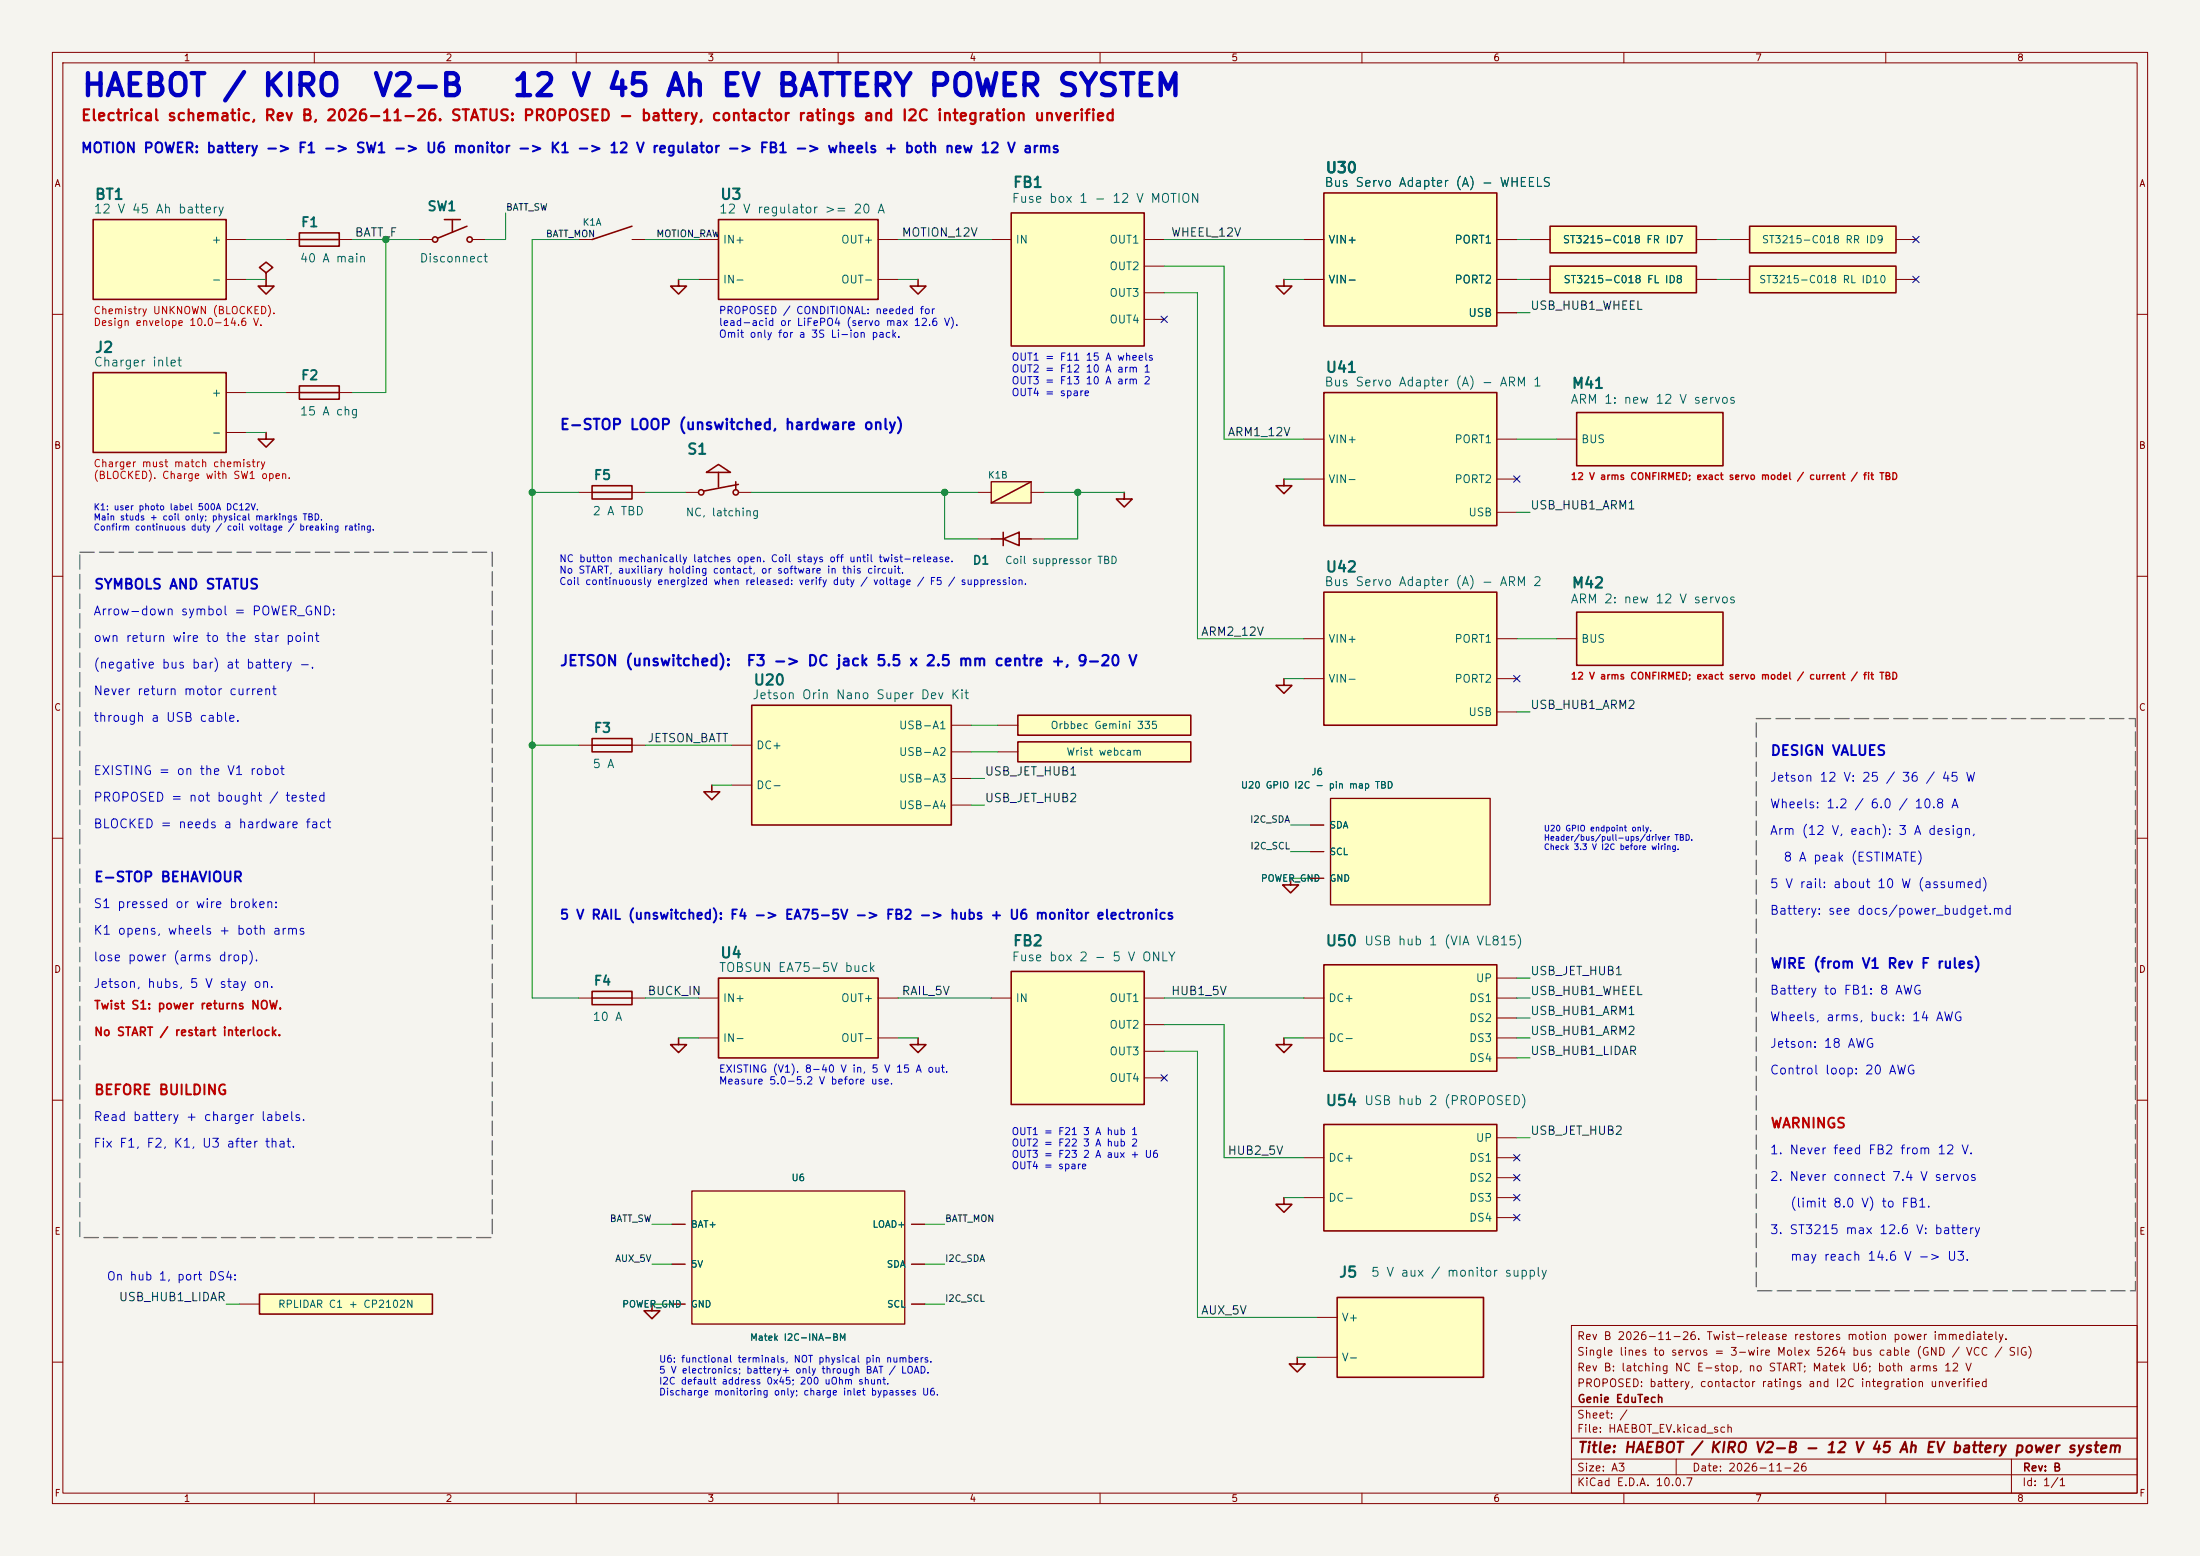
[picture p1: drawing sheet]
<svg xmlns="http://www.w3.org/2000/svg" width="420mm" height="297mm" viewBox="0 0 420 297" stroke-linecap="round" stroke-linejoin="round" font-family="sans-serif">
<path d="M0 0h420v297h-420z" fill="#f5f4ef" stroke="#f5f4ef" stroke-width=".19"/>
<g fill="none" stroke="#840000" stroke-width=".19">
<path d="M10 10h400v277h-400zM12 12h396v273h-396zM60 10v2M110 10v2M160 10v2M210 10v2M260 10v2M310 10v2M360 10v2M80 45.7h2.5M90.2 45.7h2.5M10 60h2"/>
<path d="M54.6 74.9h2.5M64.8 74.9h2.5M408 60h2M10 110h2M408 110h2M10 160h2M408 160h2M10 210h2M408 210h2M300 253h108v32h-108zM10 260h2M300 278.5h108"/>
<path d="M300 274.5h108M300 268.5h108M320 278.5v3M384 278.5v6.5M408 260h2M60 285v2M110 285v2M160 285v2M210 285v2M260 285v2M300 281.5h108M310 285v2"/>
<path d="M360 285v2"/>
</g>
<g fill="none" stroke="#840000" stroke-width=".3">
<path d="M84.8 41.9h3.1M86.4 41.9v2.4M89.2 43.2l-5.6 2.3M57.1 73.7h7.7v2.5h-7.7zM57.1 74.9h7.7M50.8 82.6v1.2h1.5l-1.5 1.5-1.5-1.5h1.5M245.1 228.6v1.3h1.5l-1.5 1.5-1.5-1.5h1.5"/>
<circle cx="83.1" cy="45.7" r=".51"/>
<circle cx="89.7" cy="45.7" r=".51"/>
</g>
<path d="M143.5 134.6h38.1v22.9h-38.1z" fill="#ffffc2"/>
<path d="M143.5 134.6h38.1v22.9h-38.1z" fill="none" stroke="#840000" stroke-width=".3"/>
<path d="M181.6 138.4h3.8M139.7 142.2h3.8M139.7 149.9h3.8M181.6 143.5h3.8M181.6 148.6h3.8M181.6 153.7h3.8" fill="none" stroke="#840000" stroke-width=".19"/>
<path d="M137.2 41.9h30.4v15.3h-30.4z" fill="#ffffc2"/>
<g fill="none" stroke="#840000" stroke-width=".3">
<path d="M137.2 41.9h30.4v15.3h-30.4zM134.9 90.2l2.3-1.6 2.2 1.6zM137.2 90.2v2.8M140.5 91.9v1.6M141 92.5l-6.6 1.2"/>
<circle cx="133.9" cy="94" r=".51"/>
<circle cx="140.5" cy="94" r=".51"/>
</g>
<path d="M133.3 45.7h3.9M133.3 53.3h3.9M167.6 45.7h3.8M167.6 53.3h3.8M130.8 94h2.5M141 94h2.5" fill="none" stroke="#840000" stroke-width=".19"/>
<path d="M17.8 41.9h25.4v15.3h-25.4z" fill="#ffffc2"/>
<path d="M17.8 41.9h25.4v15.3h-25.4z" fill="none" stroke="#840000" stroke-width=".3"/>
<path d="M43.2 45.7h3.8M43.2 53.3h3.8" fill="none" stroke="#840000" stroke-width=".19"/>
<path d="M252.7 214.6h33v20.3h-33z" fill="#ffffc2"/>
<path d="M252.7 214.6h33v20.3h-33z" fill="none" stroke="#840000" stroke-width=".3"/>
<path d="M285.7 217.2h3.9M248.9 221h3.8M248.9 228.6h3.8M285.7 221h3.9M285.7 228.6h3.9M285.7 224.8h3.9M285.7 232.4h3.9" fill="none" stroke="#840000" stroke-width=".19"/>
<path d="M301 116.8h27.9v10.2h-27.9z" fill="#ffffc2"/>
<path d="M301 116.8h27.9v10.2h-27.9z" fill="none" stroke="#840000" stroke-width=".3"/>
<path d="M297.2 121.9h3.8" fill="none" stroke="#840000" stroke-width=".19"/>
<path d="M334 43.2h27.9v5.1h-27.9z" fill="#ffffc2"/>
<path d="M334 43.2h27.9v5.1h-27.9z" fill="none" stroke="#840000" stroke-width=".3"/>
<path d="M330.2 45.7h3.8M361.9 45.7h3.9" fill="none" stroke="#840000" stroke-width=".19"/>
<path d="M132.1 227.3h40.6v25.4h-40.6z" fill="#ffffc2"/>
<path d="M132.1 227.3h40.6v25.4h-40.6z" fill="none" stroke="#840000" stroke-width=".25"/>
<path d="M128.3 233.7h2.5M174 233.7h2.5M128.3 248.9h2.5M128.3 241.3h2.5M174 248.9h2.5M174 241.3h2.5" fill="none" stroke="#840000" stroke-width=".19"/>
<path d="M137.2 186.7h30.4v15.2h-30.4z" fill="#ffffc2"/>
<path d="M50.8 52.1l1.3-1-1.3-1.1-1.3 1.1 1.3 1v1.2M113 141h7.6v2.5h-7.6zM113 142.2h7.6M113 189.2h7.6v2.6h-7.6zM113 190.5h7.6M129.5 198.1v1.3h1.6l-1.6 1.5-1.5-1.5h1.5M137.2 186.7h30.4v15.2h-30.4zM247.6 259.1v1.2h1.6l-1.6 1.6-1.5-1.6h1.5" fill="none" stroke="#840000" stroke-width=".3"/>
<path d="M110.5 142.2h2.5M120.6 142.2h2.6M110.5 190.5h2.5M120.6 190.5h2.6M133.3 190.5h3.9M133.3 198.1h3.9M167.6 190.5h3.8M167.6 198.1h3.8" fill="none" stroke="#840000" stroke-width=".19"/>
<path d="M193 185.4h25.4v25.4h-25.4z" fill="#ffffc2"/>
<path d="M193 185.4h25.4v25.4h-25.4z" fill="none" stroke="#840000" stroke-width=".3"/>
<path d="M189.2 190.5h3.8M218.4 190.5h3.8M218.4 195.6h3.8M218.4 200.7h3.8M218.4 205.7h3.8" fill="none" stroke="#840000" stroke-width=".19"/>
<path d="M301 78.7h27.9v10.2h-27.9z" fill="#ffffc2"/>
<path d="M301 78.7h27.9v10.2h-27.9zM124.5 248.9v1.3h1.5l-1.5 1.5-1.6-1.5h1.6" fill="none" stroke="#840000" stroke-width=".3"/>
<path d="M297.2 83.8h3.8" fill="none" stroke="#840000" stroke-width=".19"/>
<path d="M255.3 247.6h27.9v15.3h-27.9z" fill="#ffffc2"/>
<path d="M175.3 53.3v1.3h1.5l-1.5 1.5-1.6-1.5h1.6M255.3 247.6h27.9v15.3h-27.9z" fill="none" stroke="#840000" stroke-width=".3"/>
<path d="M251.5 251.5h3.8M251.5 259.1h3.8" fill="none" stroke="#840000" stroke-width=".19"/>
<path d="M193 40.6h25.4v25.4h-25.4z" fill="#ffffc2"/>
<path d="M193 40.6h25.4v25.4h-25.4zM175.3 198.1v1.3h1.5l-1.5 1.5-1.6-1.5h1.6" fill="none" stroke="#840000" stroke-width=".3"/>
<path d="M189.2 45.7h3.8M218.4 45.7h3.8M218.4 50.8h3.8M218.4 55.9h3.8M218.4 61h3.8" fill="none" stroke="#840000" stroke-width=".19"/>
<path d="M252.7 36.8h33v25.4h-33z" fill="#ffffc2"/>
<path d="M252.7 36.8h33v25.4h-33zM245.1 53.3v1.3h1.5l-1.5 1.5-1.5-1.5h1.5" fill="none" stroke="#840000" stroke-width=".3"/>
<path d="M248.9 45.7h3.8M248.9 53.3h3.8M285.7 45.7h3.9M285.7 53.3h3.9M285.7 59.7h3.9" fill="none" stroke="#840000" stroke-width=".19"/>
<path d="M295.9 50.8h27.9v5.1h-27.9z" fill="#ffffc2"/>
<path d="M295.9 50.8h27.9v5.1h-27.9z" fill="none" stroke="#840000" stroke-width=".3"/>
<path d="M292.1 53.3h3.8M323.8 53.3h3.9" fill="none" stroke="#840000" stroke-width=".19"/>
<path d="M189.2 92h7.6v4h-7.6z" fill="#ffffc2"/>
<path d="M189.2 92h7.6v4h-7.6z" fill="none" stroke="#840000" stroke-width=".25"/>
<path d="M196.8 92l-7.6 4M189.2 102.9h2.3M191.5 102.9l3.1-1.3v2.5zM191.5 101.6v2.5M194.6 102.9h2.2" fill="none" stroke="#840000" stroke-width=".3"/>
<path d="M186.7 94h2.5M196.8 94h2.6M186.7 102.9h2.5M196.8 102.9h2.6" fill="none" stroke="#840000" stroke-width=".19"/>
<path d="M295.9 43.2h27.9v5.1h-27.9z" fill="#ffffc2"/>
<path d="M295.9 43.2h27.9v5.1h-27.9zM214.6 94v1.3h1.6l-1.6 1.5-1.5-1.5h1.5" fill="none" stroke="#840000" stroke-width=".3"/>
<path d="M292.1 45.7h3.8M323.8 45.7h3.9" fill="none" stroke="#840000" stroke-width=".19"/>
<path d="M252.7 74.9h33v25.4h-33z" fill="#ffffc2"/>
<path d="M252.7 74.9h33v25.4h-33zM245.1 91.4v1.3h1.5l-1.5 1.5-1.5-1.5h1.5" fill="none" stroke="#840000" stroke-width=".3"/>
<path d="M248.9 83.8h3.8M248.9 91.4h3.8M285.7 83.8h3.9M285.7 91.4h3.9M285.7 97.8h3.9" fill="none" stroke="#840000" stroke-width=".19"/>
<path d="M252.7 113h33v25.4h-33z" fill="#ffffc2"/>
<path d="M252.7 113h33v25.4h-33zM245.1 129.5v1.3h1.5l-1.5 1.5-1.5-1.5h1.5" fill="none" stroke="#840000" stroke-width=".3"/>
<path d="M248.9 121.9h3.8M248.9 129.5h3.8M285.7 121.9h3.9M285.7 129.5h3.9M285.7 135.9h3.9" fill="none" stroke="#840000" stroke-width=".19"/>
<path d="M334 50.8h27.9v5.1h-27.9z" fill="#ffffc2"/>
<path d="M334 50.8h27.9v5.1h-27.9z" fill="none" stroke="#840000" stroke-width=".3"/>
<path d="M330.2 53.3h3.8M361.9 53.3h3.9" fill="none" stroke="#840000" stroke-width=".19"/>
<path d="M252.7 184.2h33v20.3h-33z" fill="#ffffc2"/>
<path d="M252.7 184.2h33v20.3h-33z" fill="none" stroke="#840000" stroke-width=".3"/>
<path d="M248.9 190.5h3.8M248.9 198.1h3.8M285.7 190.5h3.9M285.7 198.1h3.9M285.7 186.7h3.9M285.7 194.3h3.9M285.7 201.9h3.9" fill="none" stroke="#840000" stroke-width=".19"/>
<path d="M194.3 136.5h33v3.8h-33z" fill="#ffffc2"/>
<path d="M194.3 136.5h33v3.8h-33z" fill="none" stroke="#840000" stroke-width=".3"/>
<path d="M190.5 138.4h3.8" fill="none" stroke="#840000" stroke-width=".19"/>
<path d="M194.3 141.6h33v3.8h-33z" fill="#ffffc2"/>
<path d="M135.9 149.9v1.2h1.5l-1.5 1.6-1.5-1.6h1.5M194.3 141.6h33v3.8h-33zM245.1 198.1v1.3h1.5l-1.5 1.5-1.5-1.5h1.5" fill="none" stroke="#840000" stroke-width=".3"/>
<path d="M190.5 143.5h3.8" fill="none" stroke="#840000" stroke-width=".19"/>
<path d="M49.5 247h33v3.8h-33z" fill="#ffffc2"/>
<path d="M246.4 167.6v1.3h1.5l-1.5 1.5-1.5-1.5h1.5M49.5 247h33v3.8h-33z" fill="none" stroke="#840000" stroke-width=".3"/>
<path d="M45.7 248.9h3.8" fill="none" stroke="#840000" stroke-width=".19"/>
<path d="M254 152.4h30.5v20.3h-30.5z" fill="#ffffc2"/>
<path d="M254 152.4h30.5v20.3h-30.5z" fill="none" stroke="#840000" stroke-width=".25"/>
<path d="M250.2 157.5h2.5M250.2 167.6h2.5M250.2 162.6h2.5" fill="none" stroke="#840000" stroke-width=".19"/>
<path d="M17.8 71.1h25.4v15.3h-25.4z" fill="#ffffc2"/>
<path d="M50.8 53.3v1.3h1.5l-1.5 1.5-1.5-1.5h1.5M57.1 44.5h7.7v2.5h-7.7zM57.1 45.7h7.7M120.6 43.2l-7.6 2.5M129.5 53.3v1.3h1.6l-1.6 1.5-1.5-1.5h1.5M17.8 71.1h25.4v15.3h-25.4zM113 92.7h7.6v2.6h-7.6zM113 94h7.6" fill="none" stroke="#840000" stroke-width=".3"/>
<g fill="none" stroke="#840000" stroke-width=".19">
<path d="M54.6 45.7h2.5M64.8 45.7h2.5M110.5 45.7h2.5M120.6 45.7h2.6M248.9 45.7h3.8M248.9 53.3h3.8M285.7 45.7h3.9M285.7 53.3h3.9M285.7 59.7h3.9M292.1 45.7h3.8M292.1 53.3h3.8M323.8 45.7h3.9"/>
<path d="M323.8 53.3h3.9M43.2 74.9h3.8M43.2 82.6h3.8M110.5 94h2.5M120.6 94h2.6M250.2 157.5h2.5M250.2 167.6h2.5M250.2 162.6h2.5M128.3 233.7h2.5M174 233.7h2.5M128.3 248.9h2.5M128.3 241.3h2.5"/>
<path d="M174 248.9h2.5M174 241.3h2.5"/>
</g>
<g fill="none" stroke="#009600" stroke-width=".19">
<path d="M47 45.7h7.6M47 53.3h3.8M67.3 45.7h12.7M73.7 45.7v29.2h-6.4M96.5 40.6v5.1h-3.8M110.5 45.7h-8.9v144.8h8.9M123.2 45.7h10.1M129.5 53.3h3.8M171.4 45.7h17.8M171.4 53.3h3.9M222.2 55.9h6.4v66h20.3M222.2 50.8h11.5v33h15.2"/>
<path d="M222.2 45.7h26.7M245.1 53.3h3.8M289.6 45.7h2.5M289.6 53.3h2.5M289.6 59.7h2.5M327.7 45.7h2.5M327.7 53.3h2.5M47 74.9h7.6M47 82.6h3.8M101.6 94h8.9M123.2 94h7.6M143.5 94h43.2"/>
<path d="M180.3 94v8.9h6.4M199.4 94h15.2M205.7 94v8.9h-6.3M245.1 91.4h3.8M289.6 83.8h7.6M289.6 97.8h2.5M185.4 138.4h5.1M245.1 129.5h3.8M289.6 121.9h7.6M289.6 135.9h2.5M101.6 142.2h8.9M123.2 142.2h16.5"/>
<path d="M135.9 149.9h3.8M185.4 143.5h5.1M185.4 148.6h2.6M185.4 153.7h2.6M246.4 157.5h3.8M246.4 167.6h3.8M246.4 162.6h3.8M123.2 190.5h10.1M129.5 198.1h3.8M171.4 190.5h17.8M171.4 198.1h3.9M222.2 195.6h11.5v25.4h15.2"/>
<path d="M222.2 190.5h26.7M245.1 198.1h3.8M289.6 190.5h2.5M289.6 198.1h2.5M289.6 194.3h2.5M289.6 186.7h2.5M222.2 200.7h6.4v50.8h22.9M289.6 201.9h2.5M289.6 217.2h2.5M124.5 233.7h3.8M176.5 233.7h3.8M245.1 228.6h3.8"/>
<path d="M43.2 248.9h2.5M124.5 248.9h3.8M124.5 241.3h3.8M176.5 248.9h3.8M176.5 241.3h3.8M247.6 259.1h3.9"/>
</g>
<g fill="none" stroke="#000084" stroke-width=".19">
<path d="M365.2 52.7l1.2 1.2M365.2 45.1l1.2 1.2M366.4 52.7l-1.2 1.2M366.4 45.1l-1.2 1.2M221.6 60.4l1.3 1.2M222.9 60.4l-1.3 1.2M289 90.8l1.2 1.2M290.2 90.8l-1.2 1.2M289 128.9l1.2 1.2M290.2 128.9l-1.2 1.2M221.6 205.1l1.3 1.2M222.9 205.1l-1.3 1.2"/>
<path d="M289 228l1.2 1.2M289 231.8l1.2 1.2M289 224.2l1.2 1.2M289 220.4l1.2 1.2M290.2 228l-1.2 1.2M290.2 231.8l-1.2 1.2M290.2 224.2l-1.2 1.2M290.2 220.4l-1.2 1.2"/>
</g>
<path d="M15.2 105.4h78.8v130.8h-78.8zM335.3 137.2h72.4v109.2h-72.4z" fill="none" stroke="#6e6e6e" stroke-width=".25" stroke-dasharray="2.7 1"/>
<g fill="#009600" stroke="#009600" stroke-width=".19">
<circle cx="101.6" cy="142.2" r=".6"/>
<circle cx="180.3" cy="94" r=".6"/>
<circle cx="205.7" cy="94" r=".6"/>
<circle cx="73.7" cy="45.7" r=".6"/>
<circle cx="101.6" cy="94" r=".6"/>
</g>
<g font-size="4.2" fill="#0000c2">
<text x="15.4" y="19.4">HAEBOT / KIRO</text>
<text x="71" y="19.4">V2-B</text>
<text x="97.6" y="19.4">12 V 45 Ah EV BATTERY POWER SYSTEM</text>
</g>
<text font-size="2.1" fill="#be0000" x="15.3" y="23.6">Electrical schematic, Rev B, 2026-11-26. STATUS: PROPOSED - battery, contactor ratings and I2C integration unverified</text>
<g font-size="2" fill="#006464">
<text x="252.9" y="33.5">U30</text>
<text x="18" y="38.6">BT1</text>
<text x="137.4" y="38.6">U3</text>
<text x="193.2" y="36.3">FB1</text>
<text x="18" y="67.8">J2</text>
<text x="252.9" y="71.6">U41</text>
<text x="299.9" y="74.7">M41</text>
<text x="131" y="87.2">S1</text>
<text x="252.9" y="109.7">U42</text>
<text x="299.9" y="112.8">M42</text>
<text x="143.7" y="131.3">U20</text>
<text x="137.4" y="183.4">U4</text>
<text x="193.2" y="181.1">FB2</text>
<text x="252.9" y="181.1">U50</text>
<text x="252.9" y="211.6">U54</text>
<text x="255.5" y="244.3">J5</text>
</g>
<g font-size="2" fill="#0000c2">
<text x="106.7" y="82.5">E-STOP LOOP (unswitched, hardware only)</text>
<text x="106.7" y="127.6">JETSON (unswitched):</text>
<text x="142.4" y="127.6">F3 -&gt; DC jack 5.5 x 2.5 mm centre +, 9-20 V</text>
</g>
<text font-size="2" fill="#840000" x="301" y="277.8">Title: HAEBOT / KIRO V2-B - 12 V 45 Ah EV battery power system</text>
<g font-size="1.9" fill="#0000c2">
<text x="15.3" y="29.7">MOTION POWER: battery -&gt; F1 -&gt; SW1 -&gt; U6 monitor -&gt; K1 -&gt; 12 V regulator -&gt; FB1 -&gt; wheels + both new 12 V arms</text>
<text x="17.8" y="112.9">SYMBOLS AND STATUS</text>
<text x="337.9" y="144.7">DESIGN VALUES</text>
<text x="17.8" y="168.8">E-STOP BEHAVIOUR</text>
<text x="337.9" y="185.3">WIRE (from V1 Rev F rules)</text>
</g>
<g font-size="1.9" fill="#be0000">
<text x="17.8" y="209.5">BEFORE BUILDING</text>
<text x="337.9" y="215.8">WARNINGS</text>
</g>
<g font-size="1.8" fill="#006464">
<text x="81.5" y="40.7">SW1</text>
<text x="57.3" y="43.8">F1</text>
<text x="57.3" y="73">F2</text>
<text x="113.2" y="92">F5</text>
<text x="113.2" y="140.3">F3</text>
<text x="113.2" y="188.6">F4</text>
</g>
<text font-size="1.8" fill="#0000c2" x="106.7" y="176">5 V RAIL (unswitched): F4 -&gt; EA75-5V -&gt; FB2 -&gt; hubs + U6 monitor electronics</text>
<g font-size="1.7" fill="#006464">
<text x="17.8" y="41.2">12 V 45 Ah battery</text>
<text x="137.1" y="41.2">12 V regulator &gt;= 20 A</text>
<text x="193" y="39.1">Fuse box 1 - 12 V MOTION</text>
<text x="252.7" y="36.1">Bus Servo Adapter (A) - WHEELS</text>
<text x="17.8" y="70.4">Charger inlet</text>
<text x="252.7" y="74.2">Bus Servo Adapter (A) - ARM 1</text>
<text x="299.7" y="77.5">ARM 1: new 12 V servos</text>
<text x="252.7" y="112.3">Bus Servo Adapter (A) - ARM 2</text>
<text x="299.7" y="115.6">ARM 2: new 12 V servos</text>
<text x="143.5" y="133.9">Jetson Orin Nano Super Dev Kit</text>
<text x="137.1" y="186">TOBSUN EA75-5V buck</text>
<text x="193" y="183.9">Fuse box 2 - 5 V ONLY</text>
<text x="260.3" y="180.9">USB hub 1 (VIA VL815)</text>
<text x="260.3" y="211.4">USB hub 2 (PROPOSED)</text>
<text x="261.6" y="244.1">5 V aux / monitor supply</text>
</g>
<g font-size="1.7" fill="#0000c2">
<text x="17.7" y="117.9">Arrow-down symbol = POWER_GND:</text>
<text x="17.7" y="123">own return wire to the star point</text>
<text x="17.7" y="128">(negative bus bar) at battery -.</text>
<text x="17.7" y="133.1">Never return motor current</text>
<text x="17.7" y="138.2">through a USB cable.</text>
<text x="17.7" y="148.4">EXISTING = on the V1 robot</text>
<text x="337.8" y="149.6">Jetson 12 V: 25 / 36 / 45 W</text>
<text x="17.7" y="153.4">PROPOSED = not bought / tested</text>
<text x="337.8" y="154.7">Wheels: 1.2 / 6.0 / 10.8 A</text>
<text x="17.7" y="158.5">BLOCKED = needs a hardware fact</text>
<text x="337.8" y="159.8">Arm (12 V, each): 3 A design,</text>
<text x="340.3" y="164.9">8 A peak (ESTIMATE)</text>
<text x="17.7" y="173.8">S1 pressed or wire broken:</text>
<text x="337.8" y="170">5 V rail: about 10 W (assumed)</text>
<text x="17.7" y="178.8">K1 opens, wheels + both arms</text>
<text x="337.8" y="175">Battery: see docs/power_budget.md</text>
<text x="17.7" y="183.9">lose power (arms drop).</text>
<text x="17.7" y="189">Jetson, hubs, 5 V stay on.</text>
<text x="337.8" y="190.3">Battery to FB1: 8 AWG</text>
<text x="337.8" y="195.4">Wheels, arms, buck: 14 AWG</text>
<text x="337.8" y="200.4">Jetson: 18 AWG</text>
<text x="337.8" y="205.5">Control loop: 20 AWG</text>
<text x="17.7" y="214.4">Read battery + charger labels.</text>
<text x="17.7" y="219.5">Fix F1, F2, K1, U3 after that.</text>
<text x="337.8" y="220.8">1. Never feed FB2 from 12 V.</text>
<text x="337.8" y="225.8">2. Never connect 7.4 V servos</text>
<text x="341.6" y="230.9">(limit 8.0 V) to FB1.</text>
<text x="337.8" y="236">3. ST3215 max 12.6 V: battery</text>
<text x="341.6" y="241.1">may reach 14.6 V -&gt; U3.</text>
</g>
<g font-size="1.6" fill="#0f0f0f">
<text x="67.6" y="45.6">BATT_F</text>
<text x="172" y="45.6">MOTION_12V</text>
<text x="223.5" y="45.6">WHEEL_12V</text>
<text x="292" y="59.5">USB_HUB1_WHEEL</text>
<text x="234.3" y="83.7">ARM1_12V</text>
<text x="292" y="97.6">USB_HUB1_ARM1</text>
<text x="229.2" y="121.8">ARM2_12V</text>
<text x="292" y="135.7">USB_HUB1_ARM2</text>
<text x="123.5" y="142.1">JETSON_BATT</text>
<text x="187.9" y="148.4">USB_JET_HUB1</text>
<text x="187.9" y="153.5">USB_JET_HUB2</text>
<text x="123.5" y="190.3">BUCK_IN</text>
<text x="172" y="190.3">RAIL_5V</text>
<text x="223.5" y="190.3">HUB1_5V</text>
<text x="292" y="186.5">USB_JET_HUB1</text>
<text x="292" y="190.3">USB_HUB1_WHEEL</text>
<text x="292" y="194.2">USB_HUB1_ARM1</text>
<text x="292" y="198">USB_HUB1_ARM2</text>
<text x="292" y="201.8">USB_HUB1_LIDAR</text>
<text x="234.3" y="220.8">HUB2_5V</text>
<text x="292" y="217">USB_JET_HUB2</text>
<text x="22.6" y="248.8">USB_HUB1_LIDAR</text>
<text x="229.2" y="251.3">AUX_5V</text>
</g>
<g font-size="1.6" fill="#006464">
<text x="57.1" y="50.5">40 A main</text>
<text x="80" y="50.5">Disconnect</text>
<text x="57.1" y="79.7">15 A chg</text>
<text x="113" y="98.8">2 A TBD</text>
<text x="185.6" y="108.1">D1</text>
<text x="113" y="147">5 A</text>
<text x="113" y="195.3">10 A</text>
</g>
<g font-size="1.6" fill="#be0000">
<text x="17.8" y="193.1">Twist S1: power returns NOW.</text>
<text x="17.8" y="198.1">No START / restart interlock.</text>
</g>
<text font-size="1.6" fill="#0000c2" x="20.3" y="244.8">On hub 1, port DS4:</text>
<g font-size="1.5" fill="#006464">
<text x="40.3" y="46.9">+</text>
<text x="137.9" y="46.9">IN+</text>
<text x="160.4" y="46.9">OUT+</text>
<text x="193.8" y="46.9">IN</text>
<text x="211.7" y="46.9">OUT1</text>
<text x="253.5" y="46.9">VIN+</text>
<text x="277.6" y="46.9">PORT1</text>
<text x="211.7" y="51.9">OUT2</text>
<text x="40.3" y="54.5">-</text>
<text x="137.9" y="54.5">IN-</text>
<text x="160.4" y="54.5">OUT-</text>
<text x="211.7" y="57">OUT3</text>
<text x="253.5" y="54.5">VIN-</text>
<text x="277.6" y="54.5">PORT2</text>
<text x="211.7" y="62.1">OUT4</text>
<text x="280.2" y="60.8">USB</text>
<text x="40.3" y="76.1">+</text>
<text x="40.3" y="83.7">-</text>
<text x="253.5" y="85">VIN+</text>
<text x="277.6" y="85">PORT1</text>
<text x="301.7" y="85">BUS</text>
<text x="253.5" y="92.6">VIN-</text>
<text x="277.6" y="92.6">PORT2</text>
<text x="130.8" y="98.9">NC, latching</text>
<text x="280.2" y="98.9">USB</text>
<text x="253.5" y="123.1">VIN+</text>
<text x="277.6" y="123.1">PORT1</text>
<text x="301.7" y="123.1">BUS</text>
<text x="253.5" y="130.7">VIN-</text>
<text x="277.6" y="130.7">PORT2</text>
<text x="280.2" y="137">USB</text>
<text x="144.3" y="143.4">DC+</text>
<text x="171.5" y="139.6">USB-A1</text>
<text x="171.5" y="144.6">USB-A2</text>
<text x="171.5" y="149.7">USB-A3</text>
<text x="144.3" y="151">DC-</text>
<text x="171.5" y="154.8">USB-A4</text>
<text x="137.9" y="191.6">IN+</text>
<text x="160.4" y="191.6">OUT+</text>
<text x="193.8" y="191.6">IN</text>
<text x="211.7" y="191.6">OUT1</text>
<text x="253.5" y="191.6">DC+</text>
<text x="280.3" y="191.6">DS1</text>
<text x="281.6" y="187.8">UP</text>
<text x="211.7" y="196.7">OUT2</text>
<text x="280.3" y="195.4">DS2</text>
<text x="137.9" y="199.3">IN-</text>
<text x="160.4" y="199.3">OUT-</text>
<text x="211.7" y="201.8">OUT3</text>
<text x="253.5" y="199.3">DC-</text>
<text x="280.3" y="199.3">DS3</text>
<text x="280.3" y="203.1">DS4</text>
<text x="211.7" y="206.9">OUT4</text>
<text x="281.6" y="218.3">UP</text>
<text x="253.5" y="222.1">DC+</text>
<text x="280.3" y="222.1">DS1</text>
<text x="280.3" y="225.9">DS2</text>
<text x="253.5" y="229.7">DC-</text>
<text x="280.3" y="229.7">DS3</text>
<text x="280.3" y="233.5">DS4</text>
<text x="256" y="252.6">V+</text>
<text x="256" y="260.2">V-</text>
</g>
<g font-size="1.5" fill="#840000">
<text x="300.9" y="256.1">Rev B 2026-11-26. Twist-release restores motion power immediately.</text>
<text x="300.9" y="262.1">Rev B: latching NC E-stop, no START; Matek U6; both arms 12 V</text>
<text x="300.9" y="259.1">Single lines to servos = 3-wire Molex 5264 bus cable (GND / VCC / SIG)</text>
<text x="300.9" y="265.1">PROPOSED: battery, contactor ratings and I2C integration unverified</text>
<text x="301" y="268.1">Genie EduTech</text>
<text x="300.9" y="273.8">File: HAEBOT_EV.kicad_sch</text>
<text x="300.9" y="271.1">Sheet: /</text>
<text x="300.9" y="281.2">Size: A3</text>
<text x="322.9" y="281.2">Date: 2026-11-26</text>
<text x="386" y="281.2">Rev: B</text>
<text x="300.9" y="284">KiCad E.D.A. 10.0.7</text>
<text x="385.9" y="284">Id: 1/1</text>
</g>
<g font-size="1.4" fill="#006464">
<text x="298.2" y="46.8">ST3215-C018 FR ID7</text>
<text x="336.2" y="46.8">ST3215-C018 RR ID9</text>
<text x="298.4" y="54.4">ST3215-C018 FL ID8</text>
<text x="335.7" y="54.4">ST3215-C018 RL ID10</text>
<text x="191.8" y="108">Coil suppressor TBD</text>
<text x="200.4" y="139.5">Orbbec Gemini 335</text>
<text x="203.5" y="144.6">Wrist webcam</text>
<text x="53" y="250">RPLIDAR C1 + CP2102N</text>
</g>
<g font-size="1.4" fill="#be0000">
<text x="17.7" y="60.3">Chemistry UNKNOWN (BLOCKED).</text>
<text x="17.7" y="62.6">Design envelope 10.0-14.6 V.</text>
<text x="17.7" y="89.5">Charger must match chemistry</text>
<text x="17.7" y="91.8">(BLOCKED). Charge with SW1 open.</text>
</g>
<g font-size="1.4" fill="#0000c2">
<text x="137.1" y="60.3">PROPOSED / CONDITIONAL: needed for</text>
<text x="137.1" y="62.6">lead-acid or LiFePO4 (servo max 12.6 V).</text>
<text x="137.1" y="64.8">Omit only for a 3S Li-ion pack.</text>
<text x="193" y="69.2">OUT1 = F11 15 A wheels</text>
<text x="193" y="71.4">OUT2 = F12 10 A arm 1</text>
<text x="193" y="73.7">OUT3 = F13 10 A arm 2</text>
<text x="193" y="76">OUT4 = spare</text>
<text x="137.1" y="205.1">EXISTING (V1). 8-40 V in, 5 V 15 A out.</text>
<text x="137.1" y="207.3">Measure 5.0-5.2 V before use.</text>
</g>
<g font-size="1.3" fill="#840000">
<text x="35" y="12">1</text>
<text x="85" y="12">2</text>
<text x="135" y="12">3</text>
<text x="185" y="12">4</text>
<text x="235" y="12">5</text>
<text x="285" y="12">6</text>
<text x="335" y="12">7</text>
<text x="385" y="12">8</text>
<text x="10.3" y="36">A</text>
<text x="408.3" y="36">A</text>
<text x="10.2" y="86">B</text>
<text x="408.2" y="86">B</text>
<text x="10.2" y="136">C</text>
<text x="408.2" y="136">C</text>
<text x="10.2" y="186">D</text>
<text x="408.2" y="186">D</text>
<text x="10.3" y="236">E</text>
<text x="408.3" y="236">E</text>
<text x="10.3" y="286">F</text>
<text x="35" y="287">1</text>
<text x="85" y="287">2</text>
<text x="135" y="287">3</text>
<text x="185" y="287">4</text>
<text x="235" y="287">5</text>
<text x="285" y="287">6</text>
<text x="335" y="287">7</text>
<text x="385" y="287">8</text>
<text x="408.3" y="286">F</text>
</g>
<g font-size="1.3" fill="#0f0f0f">
<text x="96.5" y="40.5">BATT_SW</text>
<text x="104.1" y="45.6">BATT_MON</text>
<text x="125.2" y="45.6">MOTION_RAW</text>
<text x="238.5" y="157.4">I2C_SDA</text>
<text x="238.6" y="162.4">I2C_SCL</text>
<text x="116.3" y="233.6">BATT_SW</text>
<text x="180.3" y="233.6">BATT_MON</text>
<text x="117.3" y="241.2">AUX_5V</text>
<text x="180.3" y="241.2">I2C_SDA</text>
<text x="180.3" y="248.8">I2C_SCL</text>
</g>
<g font-size="1.3" fill="#006464">
<text x="111.1" y="43.4">K1A</text>
<text x="188.5" y="91.6">K1B</text>
<text x="250.2" y="148.3">J6</text>
<text x="236.8" y="150.8">U20 GPIO I2C - pin map TBD</text>
<text x="253.7" y="158.4">SDA</text>
<text x="253.7" y="163.5">SCL</text>
<text x="240.6" y="168.6">POWER_GND</text>
<text x="253.7" y="168.6">GND</text>
<text x="151" y="225.8">U6</text>
<text x="131.8" y="234.6">BAT+</text>
<text x="166.5" y="234.6">LOAD+</text>
<text x="131.8" y="242.3">5V</text>
<text x="169.2" y="242.3">SDA</text>
<text x="118.7" y="249.9">POWER_GND</text>
<text x="131.8" y="249.9">GND</text>
<text x="169.2" y="249.9">SCL</text>
<text x="143.1" y="256.2">Matek I2C-INA-BM</text>
</g>
<g font-size="1.3" fill="#be0000">
<text x="299.8" y="91.9">12 V arms CONFIRMED; exact servo model / current / fit TBD</text>
<text x="299.8" y="130">12 V arms CONFIRMED; exact servo model / current / fit TBD</text>
</g>
<g font-size="1.3" fill="#0000c2">
<text x="106.6" y="107.6">NC button mechanically latches open. Coil stays off until twist-release.</text>
<text x="106.6" y="109.8">No START, auxiliary holding contact, or software in this circuit.</text>
<text x="106.6" y="112">Coil continuously energized when released: verify duty / voltage / F5 / suppression.</text>
<text x="193" y="217">OUT1 = F21 3 A hub 1</text>
<text x="193" y="219.2">OUT2 = F22 3 A hub 2</text>
<text x="193" y="221.3">OUT3 = F23 2 A aux + U6</text>
<text x="193" y="223.5">OUT4 = spare</text>
<text x="125.7" y="260.4">U6: functional terminals, NOT physical pin numbers.</text>
<text x="125.7" y="262.5">5 V electronics; battery+ only through BAT / LOAD.</text>
<text x="125.7" y="264.6">I2C default address 0x45; 200 uOhm shunt.</text>
<text x="125.7" y="266.7">Discharge monitoring only; charge inlet bypasses U6.</text>
</g>
<g font-size="1.2" fill="#0000c2">
<text x="17.8" y="97.7">K1: user photo label 500A DC12V.</text>
<text x="17.8" y="99.6">Main studs + coil only; physical markings TBD.</text>
<text x="17.8" y="101.6">Confirm continuous duty / coil voltage / breaking rating.</text>
</g>
<g font-size="1.1" fill="#0000c2">
<text x="294.6" y="159">U20 GPIO endpoint only.</text>
<text x="294.6" y="160.7">Header/bus/pull-ups/driver TBD.</text>
<text x="294.6" y="162.5">Check 3.3 V I2C before wiring.</text>
</g>
</svg>
